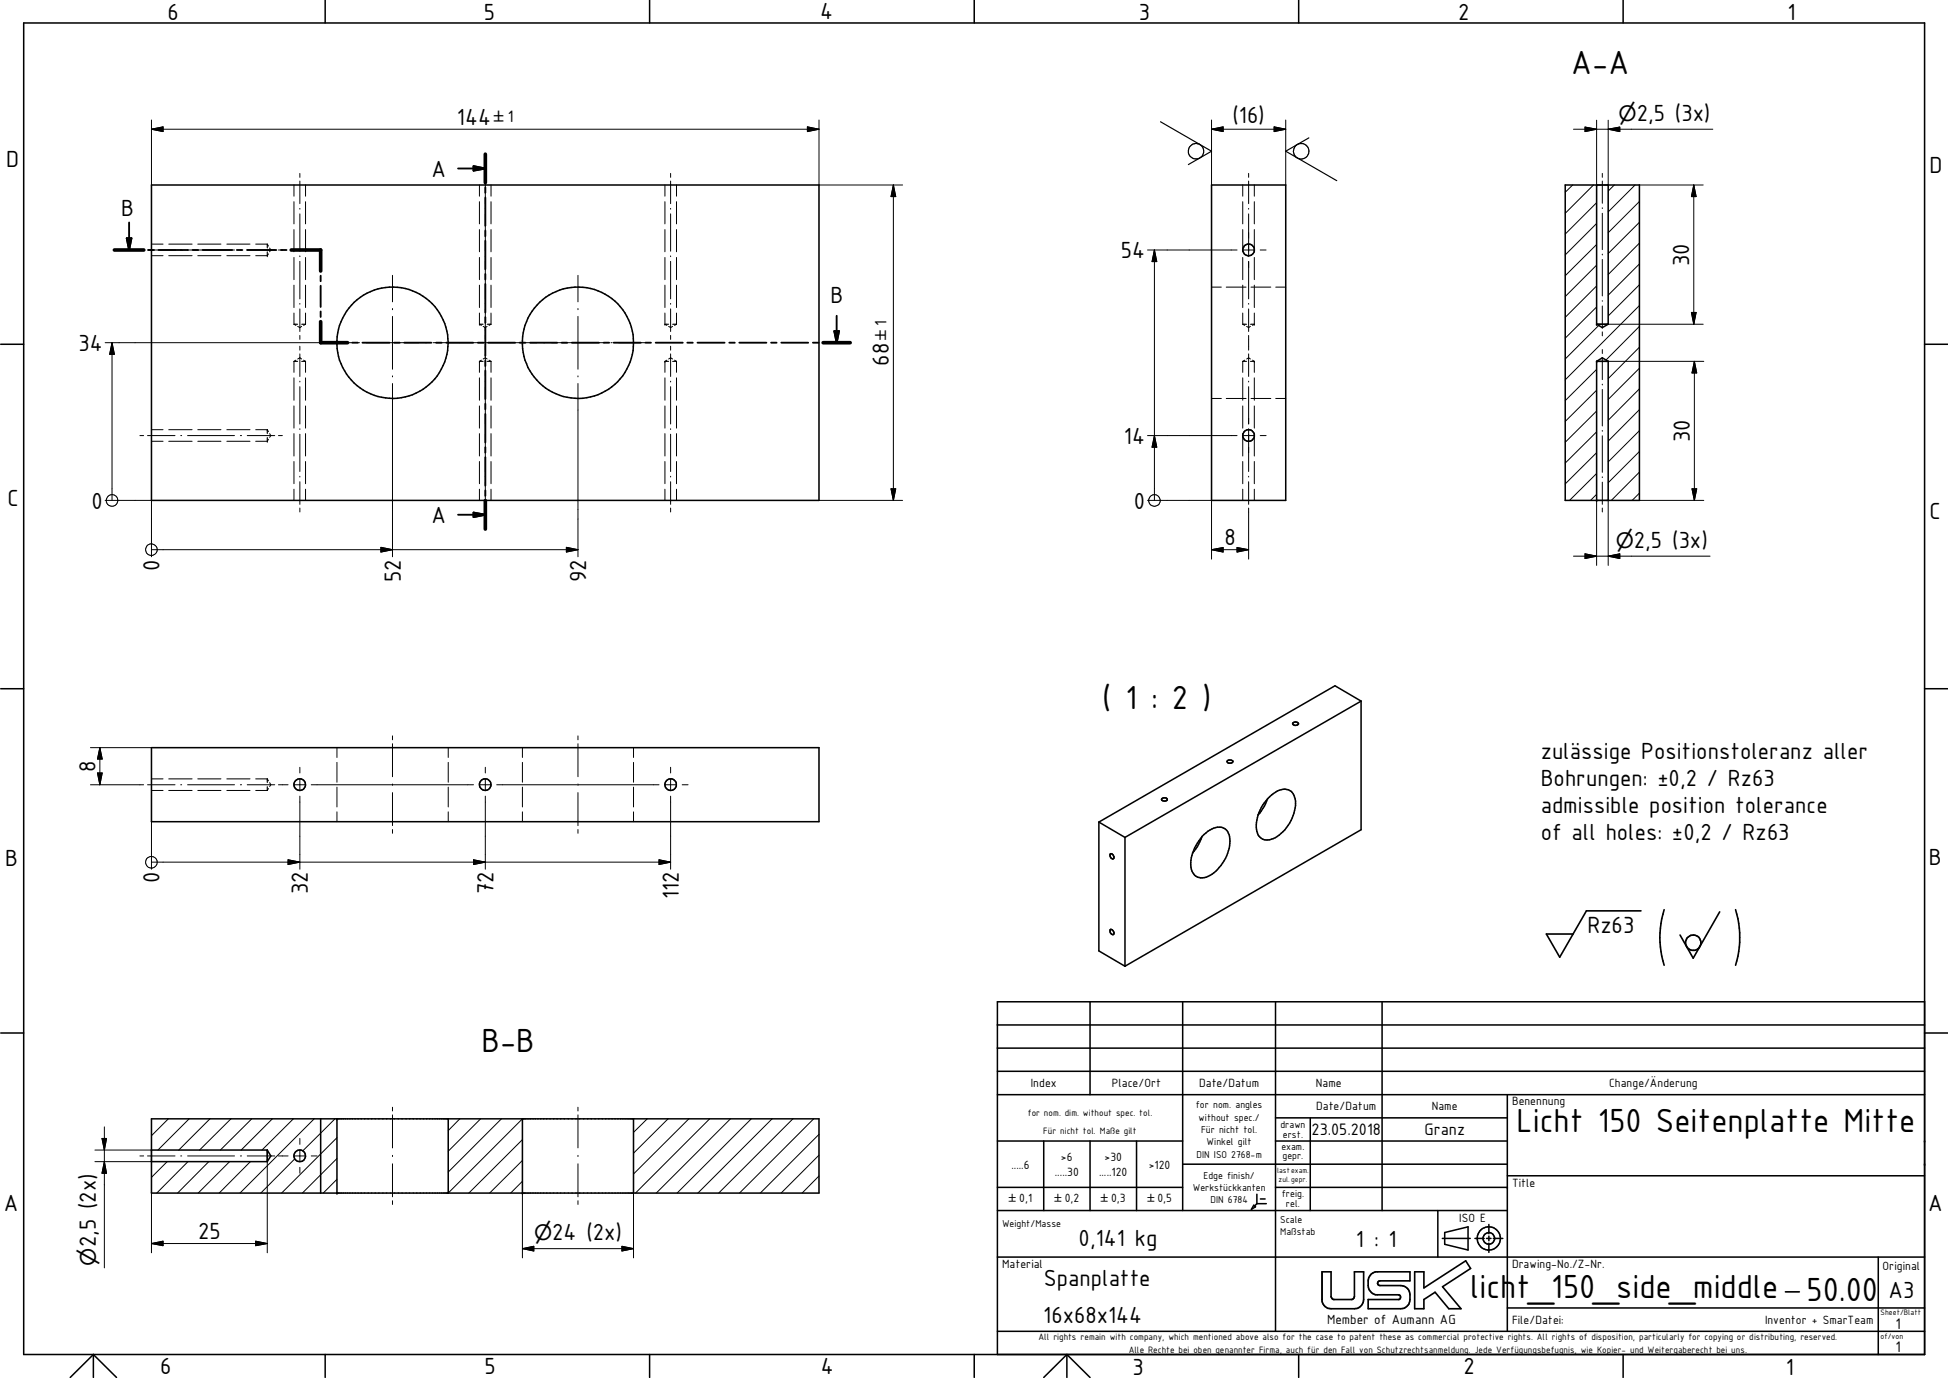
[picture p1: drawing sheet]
<svg xmlns="http://www.w3.org/2000/svg" width="420mm" height="297mm" viewBox="0 0 420 297" stroke-linecap="round" stroke-linejoin="round" font-family="sans-serif">
<g fill="none" stroke="#000" stroke-width=".33">
<path d="M70.1 0v5M140.1 0v5M210.1 0v5M280.1 0v5M350.1 0v5M5.1 5h410v287h-410zM32.7 39.9h143.9v68h-143.9zM261.3 39.9h16v68h-16zM337.6 39.9h16v68h-16zM344.4 39.9v30M346.9 39.9v30M.2 74.2h4.9"/>
<path d="M344.4 77.9l1.2-.8 1.3 .8M344.4 69.9l1.2 .7 1.3-.7M344.4 77.9v30M344.4 69.9h2.5M344.4 77.9h2.5M346.9 77.9v30M415.1 74.2h5M.2 148.5h4.9M278.8 155.9a.72 .72 0 0 1 1.3 .2 .66 .66 0 0 1-.7 .3 .66 .66 0 0 1-.6-.5zM293.6 151.1l-5.7-3.3-50.9 29.4M293.6 151.1l-51 29.4M293.6 151.1v27.8l-51 29.4"/>
<path d="M415.1 148.5h5M32.7 161.2h143.9v15.9h-143.9zM237 177.2v27.8l5.6 3.3M237 177.2l5.6 3.3M250.6 172.2a.71 .71 0 0 1 1.1 .2 .66 .66 0 0 1-.6 .3 .66 .66 0 0 1-.5-.5zM264.7 164a.83 .83 0 0 1 1.2 .1 .71 .71 0 0 1-.6 .4 .71 .71 0 0 1-.6-.4zM273.4 172.2l-.7 1.6-1.4 1.9M273.5 172.1a4.6 4.6 0 0 1 4.3-1.9 2.96 2.96 0 0 1 1.6 3.5 9 9 0 0 1-5.1 7.2 2.39 2.39 0 0 1-3.3-2.6 8.7 8.7 0 0 1 2.5-6.2zM239.5 184a.71 .71 0 0 1 .6 1.1h-.3a.72 .72 0 0 1-.3-1.1zM242.6 180.5v27.8M259.2 180.4l-.2 .5a8.2 8.2 0 0 1-1.8 3M259.3 180.3a4.8 4.8 0 0 1 4.4-1.9 2.67 2.67 0 0 1 1.6 2.9 9 9 0 0 1-5.2 7.8 2.46 2.46 0 0 1-3.3-2.7 9.2 9.2 0 0 1 2.5-6.1z"/>
<path d="M235.1 215.9v20.1M239.4 200.4a.64 .64 0 0 1 .7 .3 .64 .64 0 0 1 0 .8l-.6-.4zM255.1 215.9v45M275.1 215.9v71.1M298.1 215.9v45M415.1 215.9h-200v76.1M.2 222.7h4.9M215.1 220.9h200M215.1 225.9h200M215.1 230.9h200M215.1 236h200M325.1 236v51"/>
<path d="M415.1 222.7h5M32.7 241.2h143.9v16h-143.9zM32.7 247.9h24.9M32.7 250.4h24.9M57.6 247.9l.8 1.3-.8 1.2M57.6 247.9v2.5M69.2 241.2v16M72.7 241.2v16M96.7 241.2v16M112.7 241.2v16M136.6 241.2v16M215.1 246h40"/>
<path d="M215.1 255.9h40M225.1 246v14.9M235.1 246v14.9M245.1 246v14.9M255.1 251h70M270.4 259.8l.4 .3-.9 .6zM271.1 259.5h2M271.1 257.4v2.1M271.1 259.5l-.5 .5M271.9 258.4h1M275.1 246h50M275.1 241h50"/>
<path d="M275.1 255.9h50M282.6 241v19.9M325.1 253.4h90M215.1 271h200M215.1 260.9h110M310.1 260.9v10.1M311.1 267h6M311.6 265.7l5-1.2v5l-5-1.3zM318.1 267h2M320.6 267h1M321.1 263.9v2M321.1 266.4v1.1"/>
<path d="M321.1 268v2M322.1 267h2M405.1 271v21M20.1 292l5 4.9M20.1 292l-5 4.9M20.1 292v4.9M70.1 292v4.9M140.1 292v4.9M210.1 292v4.9M215.1 287h200M230.1 292l5 4.9M230.1 292l-5 4.9"/>
<path d="M230.1 292v4.9M280.1 292v4.9M325.1 281.9h90M350.1 292v4.9"/>
<circle cx="269.3" cy="53.9" r="1.26"/>
<circle cx="84.6" cy="73.9" r="12"/>
<circle cx="124.6" cy="73.9" r="12"/>
<circle cx="269.3" cy="93.9" r="1.26"/>
<circle cx="64.6" cy="169.1" r="1.24"/>
<circle cx="104.6" cy="169.1" r="1.24"/>
<circle cx="144.6" cy="169.1" r="1.25"/>
<circle cx="64.7" cy="249.2" r="1.27"/>
<circle cx="321.1" cy="267" r="2.5"/>
<circle cx="321.1" cy="266.9" r="1.25"/>
</g>
<g fill="none" stroke="#000" stroke-width=".22">
<path d="M32.7 27.9l2.5-.6v1.1zM32.7 25.9v14M32.7 27.9h143.9M63.4 39.9v2.4M64.7 37.4v.8M64.7 39v4.9M65.9 39.9v2.4M103.4 39.9v2.4M104.7 37.4v.8M104.7 39v4.9M105.9 39.9v2.4M143.4 39.9v2.4"/>
<path d="M144.6 37.4v.8M144.6 39v4.9M145.9 39.9v2.4M174.1 27.3l2.5 .6-2.5 .5zM176.6 25.9v14h18.1M192.7 39.9l.5 2.5h-1zM192.7 39.9v68M261.3 27.9l2.5-.6v1.1zM261.3 27.9h16M261.3 25.9v14M268 39.9v2.4M269.3 37.4v.8"/>
<path d="M269.3 39v4.9M270.5 39.9v2.4M274.8 27.3l2.5 .6-2.5 .5zM277.3 25.9v14M339.2 39.9l-1.6 1.5M339.4 27.9h30M341.9 27.4l2.5 .5-2.5 .5zM343.7 39.9l-6.1 6.1M344.4 25.9v14M345.6 37.4v.8M345.6 39v4.8M346.9 27.9l2.5-.5v1z"/>
<path d="M346.9 25.9v14M348.2 39.9l-1.3 1.3M352.7 39.9l-5.8 5.8M353.6 39.9h13.8M365.3 39.9l.5 2.5h-1zM365.3 39.9v30M30.2 53.9h.8M31.8 53.9h5.9M32.7 55.1h2.5M32.7 52.6h2.5M36.4 55.1h5M36.4 52.6h5"/>
<path d="M39 53.9h.2M40.5 53.9h10.1M42.7 55.1h5M42.7 52.6h5M48.9 55.1h5M48.9 52.6h5M51.8 53.9h.3M53.3 53.9h6M55.1 55.1h2.5M55.1 52.6h2.5M57.6 55.1h.1M57.6 52.6v.9"/>
<path d="M57.6 54.3v.8M57.6 52.6l.3 .4M57.9 54.7l-.3 .4M58.2 53.5l.2 .4-.2 .4M60.1 53.9h.8M63.4 43.5v4.8M63.4 49.5v4.8M63.4 55.5v4.8M64.7 44.9v.2M64.7 46.1v8M64.7 55.2v.1M64.7 56.3v8.1"/>
<path d="M65.9 43.5v4.8M65.9 49.5v4.8M65.9 55.5v4.8M84.7 59.4v5.7M103.4 43.5v4.8M103.4 49.5v4.8M103.4 55.5v4.8M104.7 44.9v.2M104.7 46.1v8M104.7 55.2v.1M104.7 56.3v8.1M105.9 43.5v4.8"/>
<path d="M105.9 49.5v4.8M105.9 55.5v4.8M124.7 59.4v5.7M143.4 43.5v4.8M143.4 49.5v4.8M143.4 55.5v4.8M144.6 44.9v.2M144.6 46.1v8M144.6 55.2v.1M144.6 56.3v8.1M145.9 43.5v4.8M145.9 49.5v4.8"/>
<path d="M145.9 55.5v4.8M247.5 53.9h19.3M249 53.9l.5 2.5h-1zM249 53.9v54M268 43.5v4.8M268 49.5v4.8M268 55.5v4.8M268 53.9h2.5M269.3 44.9v.2M269.3 46.1v9.2M269.3 56.3v8.1M270.5 43.5v4.8"/>
<path d="M270.5 49.5v4.8M270.5 55.5v4.8M271.8 53.9h1.3M344.4 57.1l-6.8 6.8M344.4 52.7l-6.8 6.7M344.4 48.2l-6.8 6.7M344.4 43.7l-6.8 6.8M345.6 44.8v.2M345.6 46v7.8M345.6 54.8v.1M345.6 55.9v7.9M353.6 56.9l-6.7 6.7"/>
<path d="M353.6 52.4l-6.7 6.8M353.6 47.9l-6.7 6.8M353.6 43.4l-6.7 6.8M22.7 73.9h53.1M24.2 73.9l.5 2.5h-1zM24.2 73.9v34M63.4 69.9h.8M63.4 69.9l.4 .2M63.4 61.5v4.8M63.4 67.5v2.4M63.4 77.9v2.4M63.4 77.9h.8"/>
<path d="M63.8 77.6l-.4 .3M64.2 70.4l.5 .2 .4-.2M64.2 77.4l.5-.3 .4 .3M64.7 65.4v.2M64.7 66.6v4.9M64.7 72.3v.9M64.7 74.6v.9M64.7 76.3v4.9M65.1 69.9h.8M65.1 77.9h.8M65.5 77.6l.4 .3M65.9 69.9l-.4 .2"/>
<path d="M65.9 61.5v4.8M65.9 67.5v2.4M65.9 77.9v2.4M77.3 73.9h.2M78.9 73.9h11.5M84.7 66.5v.3M84.7 68.2v11.4M91.8 73.9h.2M93.4 73.9h22.5M103.4 69.9h.1M103.4 77.9h.1M103.4 69.9h.8"/>
<path d="M103.4 69.9l.4 .2M103.4 61.5v4.8M103.4 67.5v2.4M103.4 77.9v2.4M103.4 77.9h.8M103.8 77.6l-.4 .3M104.2 70.4l.5 .2 .4-.2M104.2 77.4l.5-.3 .4 .3M104.7 65.4v.2M104.7 66.6v4.9M104.7 72.3v.9M104.7 74.6v.9"/>
<path d="M104.7 76.3v4.9M105.1 69.9h.8M105.1 77.9h.8M105.5 77.6l.4 .3M105.9 69.9l-.4 .2M105.9 61.5v4.8M105.9 67.5v2.4M105.9 77.9v2.4M117.3 73.9h.2M118.9 73.9h11.5M124.7 66.5v.3M124.7 68.2v11.4"/>
<path d="M131.8 73.9h.2M133.4 73.9h5.7M143.4 69.9h.1M143.4 77.9h.1M143.4 69.9h.8M143.4 69.9l.4 .2M143.4 61.5v4.8M143.4 67.5v2.4M143.4 77.9v2.4M143.4 77.9h.8M143.8 77.6l-.4 .3M144.2 70.4l.4 .2 .5-.2"/>
<path d="M144.2 77.4l.4-.3 .5 .3M144.6 65.4v.2M144.6 66.6v4.9M144.6 72.3v.9M144.6 74.6v.9M144.6 76.3v4.9M145.1 69.9h.8M145.1 77.9h.8M145.5 77.6l.4 .3M145.9 69.9l-.4 .2M145.9 61.5v4.8M145.9 67.5v2.4"/>
<path d="M145.9 77.9v2.4M261.3 61.9h2.1M264.5 61.9h4.3M268 69.9h.9M268 77.9h.9M268 69.9l.5 .2M268 61.5v4.8M268 67.5v2.4M268 77.9v2.4M268.5 77.6l-.5 .3M268.9 70.4l.4 .2 .4-.2M268.9 77.4l.4-.3 .4 .3"/>
<path d="M269.3 65.4v.2M269.3 66.6v4.9M269.3 72.3v3.2M269.3 76.3v4.9M269.7 69.9h.8M269.7 77.9h.8M269.8 61.9h4.3M270.2 77.6l.3 .3M270.5 69.9h.1M270.5 77.9h.1M270.5 69.9l-.3 .2M270.5 61.5v4.8"/>
<path d="M270.5 67.5v2.4M270.5 77.9v2.4M275.2 61.9h2.1M344.4 79.6l-6.8 6.8M344.4 66.2l-6.8 6.7M344.4 61.6l-6.8 6.8M344.8 70.1l-7.2 7.3M345.6 64.8v.1M345.6 66v4.7M345.6 71.5v.9M345.6 75.4v.8M345.6 77v4.8"/>
<path d="M346.9 69.9h20.5M346.9 77.9h20.6M353.6 79.4l-6.7 6.7M353.6 74.8l-6.7 6.8M353.6 70.4l-7.2 7.2M353.6 65.9l-16 16M353.6 61.4l-6.7 6.7M364.8 67.4h1l-.5 2.5zM365.5 77.9l.5 2.5h-1.1zM365.5 77.9v30M30.2 93.9h.8M31.8 93.9h5.9"/>
<path d="M32.7 95.1h2.5M32.7 92.6h2.5M36.4 95.1h5M36.4 92.6h5M39 93.9h.2M40.5 93.9h10.1M42.7 95.1h5M42.7 92.6h5M48.9 95.1h5M48.9 92.6h5M51.8 93.9h.3M53.3 93.9h6"/>
<path d="M55.1 95.1h2.5M55.1 92.6h2.5M57.6 95.1h.1M57.6 92.6h.1M57.6 92.6v.9M57.6 94.3v.8M57.6 92.6l.3 .4M57.9 94.7l-.3 .4M58.2 93.5l.2 .4-.2 .4M60.1 93.9h.8M63.4 81.4v4.9M63.4 87.5v4.8"/>
<path d="M63.4 93.5v4.8M63.4 99.5v4.8M64.7 82.2v.1M64.7 83.4v8M64.7 92.4v.2M64.7 93.6v8M65.9 81.4v4.9M65.9 87.5v4.8M65.9 93.5v4.8M65.9 99.5v4.8M84.7 81v.2M84.7 82.7v37.3"/>
<path d="M103.4 81.4v4.9M103.4 87.5v4.8M103.4 93.5v4.8M103.4 99.5v4.8M104.7 82.2v.1M104.7 83.4v8M104.7 92.4v.2M104.7 93.6v8M105.9 81.4v4.9M105.9 87.5v4.8M105.9 93.5v4.8M105.9 99.5v4.8"/>
<path d="M124.7 81v.2M124.7 82.7v37.3M143.4 81.4v4.9M143.4 87.5v4.8M143.4 93.5v4.8M143.4 99.5v4.8M144.6 82.2v.1M144.6 83.4v8M144.6 92.4v.2M144.6 93.6v8M145.9 81.4v4.9M145.9 87.5v4.8"/>
<path d="M145.9 93.5v4.8M145.9 99.5v4.8M247.5 93.9h19.3M249 93.9l.5 2.5h-1zM261.3 85.9h2.1M264.5 85.9h4.3M268 81.4v4.9M268 87.5v4.8M268 93.5v4.8M268 99.5v4.8M268 93.9h2.5M269.3 82.2v.1"/>
<path d="M269.3 83.4v8M269.3 92.4v9.2M269.8 85.9h4.3M270.5 81.4v4.9M270.5 87.5v4.8M270.5 93.5v4.8M270.5 99.5v4.8M271.8 93.9h1.3M275.2 85.9h2.1M344.4 97.6l-6.8 6.7M344.4 93.1l-6.8 6.7M344.4 88.6l-6.8 6.7"/>
<path d="M344.4 84.1l-6.8 6.7M345.6 82.8v.2M345.6 83.9v7.9M345.6 92.8v.2M345.6 93.9v7.9M353.6 97.3l-6.7 6.8M353.6 92.8l-6.7 6.8M353.6 88.3l-6.7 6.8M353.6 83.8l-6.7 6.8M22.7 107.9h10v12.1M32.7 118.5h92M63.4 105.5v2.4"/>
<path d="M64.7 102.7v.1M64.7 103.8v4.9M64.7 109.5v.9M65.9 105.5v2.4M82.2 118l2.5 .5-2.5 .5zM103.4 105.5v2.4M104.7 102.7v.1M104.7 103.8v4.9M104.7 109.5v.9M105.9 105.5v2.4M122.2 118l2.5 .5-2.5 .5zM143.4 105.5v2.4"/>
<path d="M144.6 102.7v.1M144.6 103.8v4.9M144.6 109.5v.9M145.9 105.5v2.4M176.6 107.9h18.1M192.2 105.4h1l-.5 2.5zM247.5 107.9h13.8v12.6M261.3 118.5l2.5-.5v1zM261.3 118.5h8M266.8 118l2.5 .5-2.5 .5zM268 105.5v2.4M269.3 102.7v.1"/>
<path d="M269.3 103.8v4.9M269.3 109.5v11M270.5 105.5v2.4M339.4 119.9h29.4M341.9 119.4l2.5 .5-2.5 .5zM344.4 106.6l-1.3 1.3M344.4 102.1l-5.9 5.8M344.4 107.9v14M345.6 102.8v.2M345.6 103.9v4.8M345.6 109.5v.9M346.9 119.9l2.5-.5v1z"/>
<path d="M346.9 107.9v14M353.6 106.3l-1.6 1.6M353.6 101.8l-6.1 6.1M353.6 107.9h13.9M364.9 105.4h1.1l-.5 2.5zM84.7 158.6v.9M124.7 158.6v.9M19.5 169.2h11.5M19.5 161.2h13.2M21 166.6h1l-.5 2.6zM21.5 161.2l.5 2.4h-1zM21.5 161.2v8"/>
<path d="M31.8 169.2h5.9M32.7 170.4h2.5M32.7 167.9h2.5M32.7 177.1v10.3M36.4 170.4h5M36.4 167.9h5M39 169.2h.2M40.5 169.2h10.1M42.7 170.4h5M42.7 167.9h5M48.9 170.4h5M48.9 167.9h5"/>
<path d="M51.8 169.2h.3M53.3 169.2h6M55.1 170.4h2.5M55.1 167.9h2.5M57.6 167.9h.1M57.6 167.9v.8M57.6 169.5v.9M57.6 167.9l.3 .4M57.9 170l-.3 .4M58.2 168.7l.2 .5-.2 .3M60.1 169.2h2M63.4 169.2h2.5"/>
<path d="M64.7 165.4v1.2M64.7 167.9v2.5M64.7 171.6v15.8M67.1 169.2h17.4M72.7 161.2v2.1M72.7 164.3v4.3M72.7 169.7v4.2M72.7 175v2.1M84.7 160.3v7.1M84.7 169v.3M84.7 170.9v7.1M84.7 178.8v.8"/>
<path d="M84.7 169.2h17.4M96.7 161.2v2.1M96.7 164.3v4.3M96.7 169.7v4.2M96.7 175v2.1M103.4 169.2h2.5M104.7 165.4v1.2M104.7 167.9v2.5M104.7 171.6v15.8M107.1 169.2h17.4M112.7 161.2v2.1M112.7 164.3v4.3"/>
<path d="M112.7 169.7v4.2M112.7 175v2.1M124.7 160.3v7.1M124.7 169v.3M124.7 170.9v7.1M124.7 178.8v.8M124.7 169.2h17.4M136.6 161.2v2.1M136.6 164.3v4.3M136.6 169.7v4.2M136.6 175v2.1M143.4 169.2h2.5"/>
<path d="M144.6 165.4v1.2M144.6 167.9v2.5M144.6 171.6v15.8M147.1 169.2h1.3M32.7 185.8h111.9M62.1 185.3l2.6 .5-2.6 .6zM102.1 185.3l2.6 .5-2.6 .6zM142.1 185.3l2.5 .5-2.5 .6zM84.7 238.7v.8M124.7 238.7v.8M20.5 250.4h12.2v19.6M20.5 247.9h12.2"/>
<path d="M22 245.4h1l-.5 2.5zM22.5 250.4l.5 2.5h-1zM22.5 242.9v30.4M30.2 249.2h.8M31.8 249.2h5.9M36.1 250.4l-3.4 3.4M36.3 241.2l-3.6 3.6M39 249.2h.2M40.5 249.2h10.1M40.5 250.4l-6.7 6.8M40.8 241.2l-6.7 6.7M45 250.4l-6.7 6.8"/>
<path d="M45.3 241.2l-6.7 6.7M49.5 250.4l-6.8 6.8M49.8 241.2l-6.8 6.7M51.8 249.2h.3M53.3 249.2h6M54 250.4l-6.7 6.8M54.3 241.2l-6.8 6.7M57.6 250.4v19.6M58.7 241.2l-6.7 6.7M60.1 249.2h2M63.3 241.2l-6.8 6.7M63.4 249.2h2.5"/>
<path d="M63.6 249.8l-7.4 7.4M64.7 245.4v1.3M64.7 247.9v2.5M64.7 251.6v1.3M67.1 249.2h1.3M67.8 241.2l-16 16M72.3 241.2l-7 6.9M72.7 249.7l-7.5 7.5M72.7 245.2l-12 12M72.7 254.2l-3 3M84.7 240.3v7.1M84.7 249v.3"/>
<path d="M84.7 250.9v7.1M84.7 258.8v.8M99.2 241.2l-2.5 2.5M103.7 241.2l-7 7M108.2 241.2l-11.5 11.4M112.7 257.2v13.9M112.7 254.6l-2.6 2.6M112.7 250.1l-7.1 7.1M112.7 245.7l-11.6 11.5M112.7 241.2l-16 16M124.7 240.3v7.1M124.7 249v.3"/>
<path d="M124.7 250.9v7.1M124.7 258.8v.8M136.6 257.2v13.9M139.6 241.2l-3 2.9M144.1 241.2l-7.5 7.4M148.6 241.2l-12 11.9M153.1 241.2l-16 16M157.6 241.2l-16 16M162 241.2l-16 16M166.5 241.2l-16 16M171 241.2l-16 16M175.5 241.2l-16 16"/>
<path d="M176.6 253.5l-3.6 3.7M176.6 249l-8.1 8.2M176.6 244.5l-12.6 12.7M32.7 268.1l2.5-.6v1zM32.7 268.1h24.9M55.1 267.5l2.5 .6-2.5 .4zM112.7 269.2l2.4-.6v1.1zM112.7 269.2h23.9M134.1 268.6l2.5 .6-2.5 .5z"/>
<circle cx="24.2" cy="107.9" r="1.24"/>
<circle cx="32.7" cy="118.5" r="1.23"/>
<circle cx="249" cy="107.9" r="1.26"/>
<circle cx="32.6" cy="185.9" r="1.26"/>
</g>
<g fill="#000">
<circle cx="344.4" cy="39.9" r=".16"/>
<circle cx="344.4" cy="69.9" r=".16"/>
<circle cx="344.4" cy="77.9" r=".16"/>
<circle cx="344.4" cy="107.9" r=".16"/>
<circle cx="72.7" cy="241.2" r=".16"/>
<circle cx="72.7" cy="257.2" r=".16"/>
<circle cx="112.7" cy="257.2" r=".16"/>
<circle cx="112.7" cy="241.2" r=".16"/>
<circle cx="325.1" cy="255.9" r=".16"/>
<circle cx="415.1" cy="251" r=".18"/>
<circle cx="415.1" cy="246" r=".18"/>
</g>
<g fill="none" stroke="#000" stroke-width=".41">
<path d="M98.8 36.3h5.9M102.1 35.8l2.6 .5-2.6 .5zM104.7 33.2v6.2M24.7 53.9h6.3M27.3 51.4h1.1l-.6 2.5zM27.8 48v5.9M32 53.9h1.2M34.2 53.9h6.3M41.6 53.9h1.1M43.7 53.9h6.4M51.1 53.9h1.2M53.3 53.9h6.3"/>
<path d="M60.6 53.9h1.2M62.8 53.9h6.4v4.5M69.2 59.4v1.2M104.7 40.4v1.2M104.7 42.6v6.1M104.7 49.7v1.2M104.7 51.9v6.1M104.7 59.1v1.1M69.2 61.6v4.6M69.2 67.1v1.2M69.2 69.3v4.6h5.8M76 73.9h1.2"/>
<path d="M78.2 73.9h5.8M85 73.9h1.2M87.2 73.9h5.8M94.1 73.9h1.1M96.3 73.9h5.8M103.1 73.9h1.2M104.7 61.2v6.2M104.7 68.4v1.2M104.7 70.6v6.1M104.7 77.7v1.2M104.7 79.9v6.1M105.3 73.9h5.8"/>
<path d="M112.1 73.9h1.2M114.3 73.9h5.9M121.1 73.9h1.2M123.3 73.9h5.9M130.2 73.9h1.2M132.4 73.9h5.8M139.2 73.9h1.2M141.4 73.9h5.9M148.2 73.9h1.2M150.4 73.9h5.9M157.3 73.9h1.2M159.5 73.9h5.8"/>
<path d="M166.3 73.9h1.2M168.5 73.9h5.8M175.3 73.9h1.3M177.5 73.9h5.9M179.9 71.4h1.1l-.5 2.5zM180.5 68.1v5.8M104.7 87v1.2M104.7 89.2v6.2M104.7 96.4v1.2M104.7 98.6v6.1M98.8 111h5.9M102.1 110.5l2.6 .5-2.6 .5z"/>
<path d="M104.7 105.7v1.2M104.7 107.9v6.1M285.1 274.2v5.9"/>
</g>
<g fill="none" stroke="#000" stroke-width=".35">
<path d="M353.9 196.3h-11.7l-5.8 10-2.9-5h5.8M358.9 196.1a19.7 19.7 0 0 0 0 12M370.9 196.6l-5.7 9.9-2.8-5M374.3 196.1a20 20 0 0 1 0 12M285.1 274.2h2v5.3l.5 .6 4.2-.1 .3-.5v-5.3h2v5.9a2 2 0 0 1-2 2h-5a1.94 1.94 0 0 1-2-2M295.8 274.6l.9-.4h7.4v1.9h-6.5a.51 .51 0 0 0-.5 .5 .51 .51 0 0 0 .5 .5h4.5a2 2 0 0 1 2 2v1a2 2 0 0 1-2 2h-7v-2h6.7a.53 .53 0 0 0 .3-.6 .53 .53 0 0 0-.5-.4h-4.9a2.47 2.47 0 0 1-1.6-3.3l.1-.4zM305.1 274.2h2v3.4l9-5.8 1.1 1.6-6.1 4 4 4.7h-2.6l-3-3.5-2.4 1.5v2h-2zM385.1 278.5h3"/>
<circle cx="365.2" cy="203.2" r="1.67"/>
</g>
<path d="M104.7 33.2v6.2M24.7 53.9h6.3M62.8 53.9h6.4v4.5M69.2 69.3v4.6h5.8M177.5 73.9h5.9M104.7 107.9v6.1" fill="none" stroke="#000" stroke-width=".78"/>
<g fill="#000">
<path d="M32.7 27.9l2.5-.6v1.1zM102.1 35.8l2.6 .5-2.6 .5zM174.1 27.3l2.5 .6-2.5 .5zM261.3 27.9l2.5-.6v1.1zM274.8 27.3l2.5 .6-2.5 .5zM341.9 27.4l2.5 .5-2.5 .5zM346.9 27.9l2.5-.5v1zM27.3 51.4h1.1l-.6 2.5zM192.7 39.9l.5 2.5h-1zM249 53.9l.5 2.5h-1zM365.3 39.9l.5 2.5h-1zM24.2 73.9l.5 2.5h-1z"/>
<path d="M179.9 71.4h1.1l-.5 2.5zM364.8 67.4h1l-.5 2.5zM249 93.9l.5 2.5h-1zM365.5 77.9l.5 2.5h-1.1zM82.2 118l2.5 .5-2.5 .5zM102.1 110.5l2.6 .5-2.6 .5zM122.2 118l2.5 .5-2.5 .5zM192.2 105.4h1l-.5 2.5zM261.3 118.5l2.5-.5v1zM266.8 118l2.5 .5-2.5 .5zM346.9 119.9l2.5-.5v1zM364.9 105.4h1.1l-.5 2.5z"/>
<path d="M341.9 119.4l2.5 .5-2.5 .5zM21 166.6h1l-.5 2.6zM21.5 161.2l.5 2.4h-1zM62.1 185.3l2.6 .5-2.6 .6zM102.1 185.3l2.6 .5-2.6 .6zM142.1 185.3l2.5 .5-2.5 .6zM22 245.4h1l-.5 2.5zM22.5 250.4l.5 2.5h-1zM32.7 268.1l2.5-.6v1zM55.1 267.5l2.5 .6-2.5 .4zM112.7 269.2l2.4-.6v1.1zM134.1 268.6l2.5 .6-2.5 .5z"/>
</g>
<g fill="none" stroke="#000" stroke-width=".25">
<path d="M250.3 26.2l11 6.4-5 2.9M282.3 29.7l-5 2.9 11 6.3"/>
<circle cx="258" cy="32.6" r="1.68"/>
<circle cx="280.7" cy="32.6" r="1.66"/>
</g>
<g font-size="7.8">
<text x="338.9" y="15.9">A-A</text>
<text x="237.7" y="152.9">( 1 : 2 )</text>
<text x="103.8" y="226.8">B-B</text>
<text x="327.1" y="244">Licht 150 Seitenplatte Mitte</text>
<text x="317.1" y="279.7">licht_150_side_middle</text>
<text x="389.6" y="280.5">50.00</text>
</g>
<g font-size="5.4">
<text x="36.1" y="4.3">6</text>
<text x="104.4" y="4.2">5</text>
<text x="176.9" y="4.1">4</text>
<text x="245.6" y="4.4">3</text>
<text x="314.5" y="4.3">2</text>
<text x="385.6" y="4.3">1</text>
<text x="98.5" y="26.9">144</text>
<text x="265.8" y="26.5">(16)</text>
<text x="353" y="26">2,5 (3x)</text>
<text x="1.3" y="36">D</text>
<text x="93" y="38.1">A</text>
<text x="416.2" y="37.3">D</text>
<text x="26.1" y="46.6">B</text>
<text x="241.8" y="55.7">54</text>
<text x="364.4" y="57.4" transform="rotate(-90 364.4 57.4)">30</text>
<text x="179.1" y="65.4">B</text>
<text x="17" y="75.6">34</text>
<text x="191.7" y="78.8" transform="rotate(-90 191.7 78.8)">68</text>
<text x="242.4" y="95.7">14</text>
<text x="364.5" y="95.3" transform="rotate(-90 364.5 95.3)">30</text>
<text x="1.6" y="109">C</text>
<text x="19.8" y="109.6">0</text>
<text x="93" y="112.7">A</text>
<text x="244.5" y="109.6">0</text>
<text x="416.2" y="111.8">C</text>
<text x="264.1" y="117.5">8</text>
<text x="352.4" y="118">2,5 (3x)</text>
<text x="34.4" y="123" transform="rotate(-90 34.4 123)">0</text>
<text x="86.4" y="125.4" transform="rotate(-90 86.4 125.4)">52</text>
<text x="126.4" y="125.4" transform="rotate(-90 126.4 125.4)">92</text>
<text x="20.6" y="166.4" transform="rotate(-90 20.6 166.4)">8</text>
<text x="332.3" y="163.6">zulässige Positionstoleranz aller</text>
<text x="332.3" y="169.4">Bohrungen: ±0,2 / Rz63</text>
<text x="332.3" y="175.2">admissible position tolerance</text>
<text x="332.3" y="181">of all holes: ±0,2 / Rz63</text>
<text x="1.1" y="186.7">B</text>
<text x="34.4" y="190.3" transform="rotate(-90 34.4 190.3)">0</text>
<text x="416" y="186.6">B</text>
<text x="66.4" y="192.8" transform="rotate(-90 66.4 192.8)">32</text>
<text x="106.4" y="192.8" transform="rotate(-90 106.4 192.8)">72</text>
<text x="146.4" y="193.8" transform="rotate(-90 146.4 193.8)">112</text>
<text x="342.4" y="201.1">Rz63</text>
<text x=".8" y="261.1">A</text>
<text x="415.9" y="261">A</text>
<text x="20.6" y="268.9" transform="rotate(-90 20.6 268.9)">2,5 (2x)</text>
<text x="42.7" y="267.1">25</text>
<text x="119.1" y="267.3">24 (2x)</text>
<text x="232.7" y="268.6">0,141 kg</text>
<text x="292.5" y="268.7">1 : 1</text>
<text x="225.1" y="277.2">Spanplatte</text>
<text x="407.3" y="279.7">A3</text>
<text x="225" y="285.1">16x68x144</text>
<text x="34.6" y="296.2">6</text>
<text x="104.5" y="296.2">5</text>
<text x="177" y="296.2">4</text>
<text x="244.3" y="296.3">3</text>
<text x="315.7" y="296.2">2</text>
<text x="385.2" y="296.3">1</text>
</g>
<g font-size="4.6">
<text x="349.1" y="26">⌀</text>
<text x="348.5" y="118">⌀</text>
<text x="115.2" y="267.3">⌀</text>
<text x="20.6" y="272.8" transform="rotate(-90 20.6 272.8)">⌀</text>
</g>
<g font-size="3.9">
<text x="109.5" y="26.4">1</text>
<text x="191.2" y="70.3" transform="rotate(-90 191.2 70.3)">1</text>
<text x="282.9" y="244.7">23.05.2018</text>
<text x="307.2" y="244.7">Granz</text>
</g>
<g font-size="3.6">
<text x="408.8" y="286.5">1</text>
<text x="408.8" y="291.5">1</text>
</g>
<g font-size="3.3">
<text x="106.5" y="26.4">±</text>
<text x="191.2" y="73.3" transform="rotate(-90 191.2 73.3)">±</text>
</g>
<text font-size="3.1" x="286.2" y="285.5">Member of Aumann AG</text>
<g font-size="2.8">
<text x="222.3" y="234.4">Index</text>
<text x="239.8" y="234.4">Place/Ort</text>
<text x="258.6" y="234.4">Date/Datum</text>
<text x="283.8" y="234.4">Name</text>
<text x="283.9" y="239.4">Date/Datum</text>
<text x="308.8" y="239.4">Name</text>
<text x="326.1" y="238.3">Benennung</text>
<text x="347.1" y="234.4">Change/Änderung</text>
<text x="218.1" y="251.9">.....6</text>
<text x="228.8" y="250.2">&gt;6</text>
<text x="238.2" y="250.2">&gt;30</text>
<text x="247.8" y="251.9">&gt;120</text>
<text x="227.5" y="253.5">.....30</text>
<text x="237.1" y="253.5">.....120</text>
<text x="326.1" y="255.8">Title</text>
<text x="219.8" y="259.2">0,1</text>
<text x="229.6" y="259.2">0,2</text>
<text x="239.6" y="259.2">0,3</text>
<text x="249.6" y="259.2">0,5</text>
<text x="314.7" y="263.4">ISO E</text>
<text x="216.1" y="273.3">Material</text>
<text x="326.1" y="273.3">Drawing-No./Z-Nr.</text>
<text x="406" y="273.9">Original</text>
<text x="326.1" y="285.4">File/Datei:</text>
<text x="380.7" y="285.4">Inventor + SmarTeam</text>
</g>
<g font-size="2.4">
<text x="217.6" y="259.2">±</text>
<text x="227.4" y="259.2">±</text>
<text x="237.4" y="259.2">±</text>
<text x="247.5" y="259.2">±</text>
</g>
<g font-size="2.3">
<text x="257.9" y="238.9">for nom. angles</text>
<text x="258.5" y="241.6">without spec./</text>
<text x="259.1" y="244.2">Für nicht tol.</text>
<text x="276.2" y="243.2">drawn</text>
<text x="276.7" y="245.2">erst.</text>
<text x="258.1" y="249.6">DIN ISO 2768-m</text>
<text x="260.3" y="246.9">Winkel gilt</text>
<text x="276.4" y="248">exam.</text>
<text x="276.6" y="249.8">gepr.</text>
<text x="257.2" y="256.7">Werkstückkanten</text>
<text x="259.6" y="254">Edge finish/</text>
<text x="276.5" y="258">freig.</text>
<text x="261.1" y="259.4">DIN 6784</text>
<text x="276.1" y="263.7">Scale</text>
<text x="277.4" y="260.2">rel.</text>
<text x="216.1" y="264.5">Weight/Masse</text>
<text x="276.1" y="266.3">Maßstab</text>
</g>
<g font-size="2.2">
<text x="221.7" y="240.5">for nom. dim. without spec. tol.</text>
<text x="225" y="244.3">Für nicht tol. Maße gilt</text>
<text x="224" y="288.9">All rights remain with company, which mentioned above also for the case to patent these as commercial protective rights. All rights of disposition, particularly for copying or distributing, reserved.</text>
<text x="243.4" y="291.5">Alle Rechte bei oben genannter Firma, auch für den Fall von Schutzrechtsanmeldung. Jede Verfügungsbefugnis, wie Kopier- und Weitergaberecht bei uns.</text>
</g>
<g font-size="1.8">
<text x="275.5" y="252.9">lastexam.</text>
<text x="275.8" y="254.9">zul.gepr.</text>
<text x="405.6" y="283.5">Sheet/Blatt</text>
<text x="405.6" y="288.5">of/von</text>
</g>
</svg>
